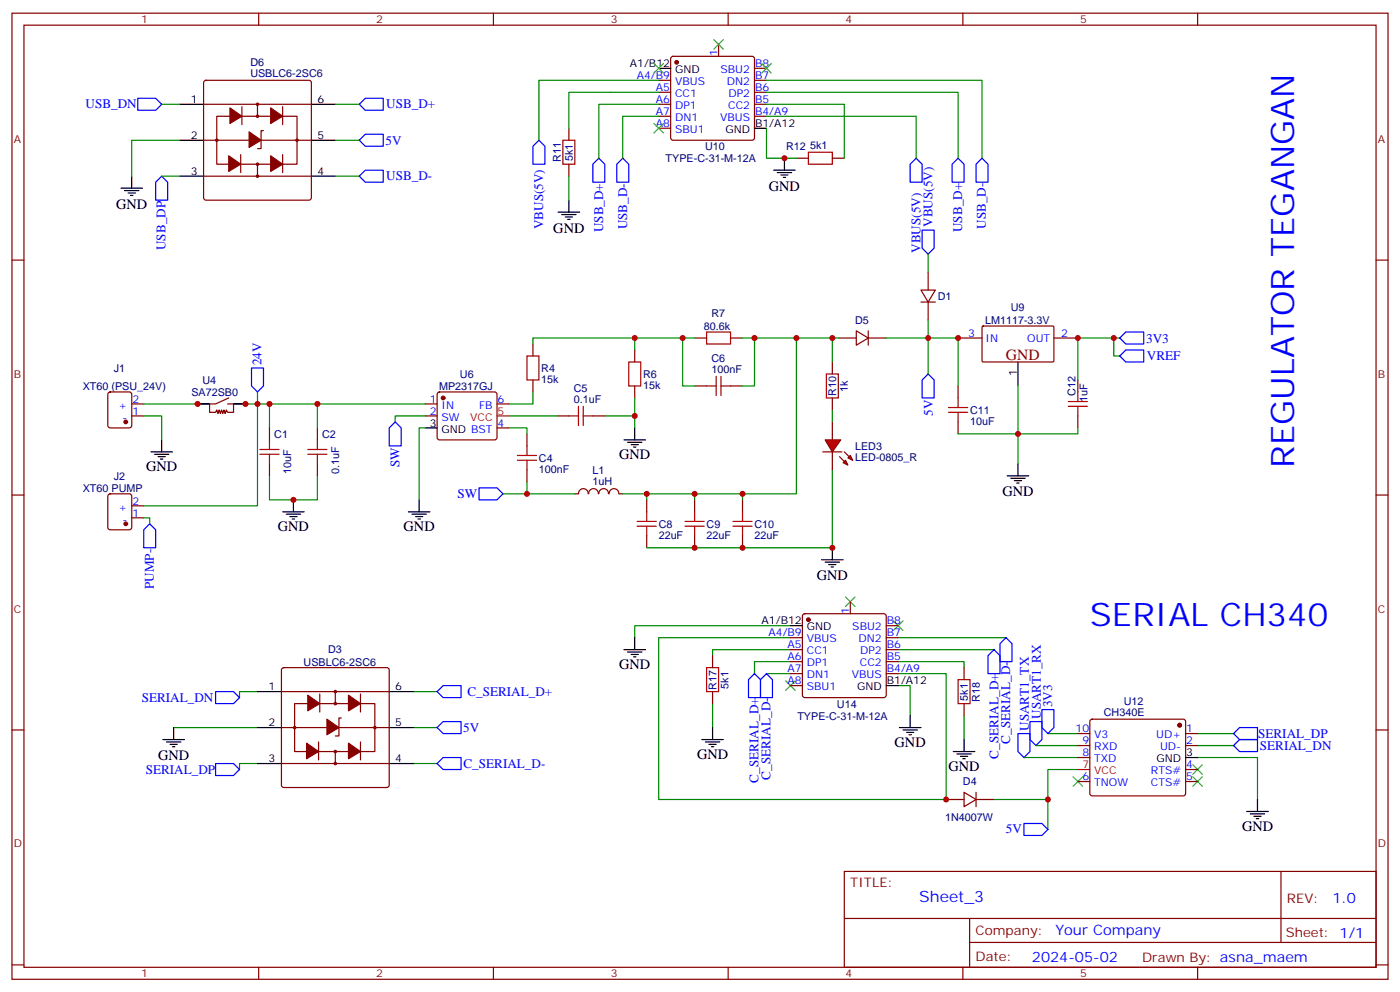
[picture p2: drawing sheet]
<svg xmlns="http://www.w3.org/2000/svg" width="412mm" height="292mm" viewBox="0 0 412 292" stroke-linecap="round" stroke-linejoin="round" font-family="sans-serif">
<g fill="none" stroke="#870000" stroke-width=".35">
<path d="M3.5 3.9h405.4v284.3h-405.4zM7.1 7.4h398.2v277.3h-398.2zM76.2 3.9v3.5M145.3 3.9v3.5M214.5 3.9v3.5M283.6 3.9v3.5M352.8 3.9v3.5M3.5 76.6h3.6M405.3 76.6h3.6M3.5 145.7h3.6M405.3 145.7h3.6M209.9 193v3.5"/>
<path d="M284 196.5v3.5M3.5 214.8h3.6M209.9 203.6v3.5M284 207.1v3.5M405.3 214.8h3.6M278.7 235.3h5.3M284 233.2l3.5 2.1-3.5 2.1zM287.5 235.3h5.3M287.5 233.2v4.2M248.7 256.5h156.6v28.2h-156.6zM377.3 256.5v20.9M248.7 270.3h156.5"/>
<path d="M285.6 277.4h119.6M285.6 270.3v14.1M3.5 284h3.6M76.2 284.7v3.5M145.3 284.7v3.5M214.5 284.7v3.5M283.6 284.7v3.5M352.8 284.7v3.5M405.3 284h3.6"/>
</g>
<path d="M249.1 175.7l2.8 2.8M251.9 175.7l-2.8 2.8M263.2 182.7l2.8 2.9M266 182.7l-2.8 2.9M231.4 200.4l2.8 2.8M234.2 200.4l-2.8 2.8M316.1 228.6l2.8 2.8M318.9 228.6l-2.8 2.8M351.4 228.6l2.8 2.8M351.4 225.1l2.8 2.8M354.2 228.6l-2.8 2.8M354.2 225.1l-2.8 2.8" fill="none" stroke="#3c3" stroke-width=".35"/>
<g fill="none" stroke="#008700" stroke-width=".35">
<path d="M225.8 198.3h7M232.8 187.7h-38.8v47.6h84.7v-37h-14.1M232.8 191.2h-22.9v1.8M232.8 194.7h-10.6v3.6M232.8 184.1h-45.8v3.6M264.6 194.7h19.4v1.8M264.6 191.2h28.2M264.6 187.7h31.7M51.2 214.1h24.6M75.8 203.6h-5.2v1.7M121.7 214.1h7.1M121.7 203.6h7.1"/>
<path d="M209.9 207.1v7M264.6 201.8h3.5v8.8M284 210.6v7.1M305.2 219.4h12.3M308.7 215.9h8.8M352.8 219.4h10.6M352.8 215.9h10.6M75.8 224.7h-5.2v1.8M121.7 224.7h7.1M301.6 223h15.9M308.7 235.3v8.8M317.5 226.5h-8.8v8.8h-15.9"/>
<path d="M352.8 223h17.6v12.3"/>
</g>
<g fill="none" stroke="#00f" stroke-width=".35">
<path d="M222.2 198.3l1.8 1.7v5.3h-3.5v-5.3zM225.8 198.3l1.7 1.7v5.3h-3.5v-5.3zM291 193l1.8-1.8 1.8 1.8v5.3h-3.6zM296.3 187.7l1.8 1.7v5.3h-3.5v-5.3zM63.5 203.6h5.3l1.8 1.7-1.8 1.8h-5.3zM128.8 203.6l1.7-1.8h5.3v3.5h-5.3zM128.8 214.1l1.7-1.7h5.3v3.5h-5.3zM299.9 215.9h3.5v5.3l-1.8 1.8-1.7-1.8zM303.4 212.4h3.5v5.3l-1.7 1.7-1.8-1.7zM306.9 208.8h3.5v5.3l-1.7 1.8-1.8-1.8zM365.1 217.7h5.3v3.5h-5.3l-1.7-1.8zM365.1 214.1h5.3v3.6h-5.3l-1.7-1.8z"/>
<path d="M63.5 224.7h5.3l1.8 1.8-1.8 1.7h-5.3zM128.8 224.7l1.7-1.7h5.3v3.5h-5.3zM301.6 242.4h5.3l1.8 1.7-1.8 1.8h-5.3z"/>
</g>
<g fill="none" stroke="#000" stroke-width=".35">
<path d="M183.8 191.2h6.3M184.9 191.9h4.2M185.9 192.6h2.1M186.6 193.3h.7M187 187.7v3.5M48 217.7h6.3M49 218.4h4.3M50.1 219.1h2.1M50.8 219.8h.7M51.2 214.1v3.6M206.7 217.7h6.4M207.8 218.4h4.2"/>
<path d="M208.8 219.1h2.2M209.5 219.8h.8M209.9 214.1v3.6M264.9 214.1h6.4M266 214.8h4.2M267.1 215.5h2.1M267.8 216.3h.7M268.1 210.6v3.5M284 217.7v3.5M280.8 221.2h6.4M281.9 221.9h4.2M282.9 222.6h2.1"/>
<path d="M283.6 223.3h.7M367.2 238.8h6.4M368.3 239.5h4.2M370.4 235.3v3.5M369.4 240.2h2.1M370.1 240.9h.7"/>
</g>
<path d="M208.1 196.5h3.6v7.1h-3.6zM282.2 200h3.6v7.1h-3.6z" fill="none" stroke="#a10000" stroke-width=".35"/>
<path d="M83.1 196.7l.5-.2h30.3l.5 .2 .3 .5v33.9l-.3 .5-.5 .2h-30.3l-.5-.3-.2-.4v-33.9z" fill="#fff" stroke="#870000" stroke-width=".35"/>
<g fill="none" stroke="#000" stroke-width=".35">
<path d="M58.2 118.9h3.5M68.8 118.9h3.5M299.9 106.5v7.1M44.4 133h6.4M45.5 133.7h4.2M46.6 134.4h2.1M47.3 135.1h.7M47.6 129.5v3.5M125.2 125.9h3.6M183.8 129.5h6.3M184.9 130.2h4.2M185.9 130.9h2.1"/>
<path d="M186.6 131.6h.7M187 125.9v3.6M299.9 136.5v3.6M83.3 150.6h6.3M84.3 151.3h4.2M85.4 152h2.1M86.1 152.8h.7M86.4 147.1v3.5M120.3 150.6h6.3M121.4 151.3h4.2M122.4 152h2.1M123.1 152.8h.7"/>
<path d="M123.5 147.1v3.5M296.7 140.1h6.3M297.7 140.8h4.3M298.8 141.5h2.1M299.5 142.2h.7M242 164.7h6.4M243.1 165.5h4.2M244.1 166.2h2.1M244.8 166.9h.7M245.2 161.2v3.5M232.8 184.1h3.6M75.8 203.6h7.1"/>
<path d="M75.8 214.1h7.1M114.7 203.6h7M114.7 214.1h7M261.1 201.8h3.5M75.8 224.7h7.1M114.7 224.7h7M349.2 223h3.6"/>
</g>
<g fill="none" stroke="#870000" stroke-width=".35">
<path d="M204.6 99.5h3.5M215.2 99.5h3.5M271.3 85.4h4.2l-2.1 3.5zM271.3 88.9h4.2M273.4 80.1v5.3M273.4 88.9v5.3M282.2 99.5h7.1M289.3 96.1l.3-.1h20.7l.1 .3v10.1l-.3 .1h-20.6l-.2-.3zM310.4 99.5h7.1M32 115.6l.5-.2h5.6l.7 .4v9.4l-.5 .7h-5.8l-.7-.4-.1-9.4zM38.8 118.9h3.5M67.4 117.1l-3.9 1.8h-1.8v2.5h1.8l.4-.8 .3 1.1 .4-1.1 .3 1.1 .4-1.1 .3 1.1 .4-1.1 .3 1.1 .4-1.1 .3 .8h1.8v-2.5h-1.8"/>
<path d="M125.2 118.9h3.6M129 115.6l.5-.2h16.2l.5 .2 .2 .5v12.7l-.2 .5-.5 .2h-16.2l-.5-.3-.2-.4v-12.7zM146.4 118.9h3.5M157 101.2v3.6M157 111.8v3.6M187 103v3.5M187 113.6v3.5M204.6 113.6h3.5M215.2 113.6h3.5M245.2 106.5v3.6M245.2 117.1v3.5M282.2 113.6v3.5"/>
<path d="M317.5 111.8v3.6M38.8 122.4h3.5M93.5 125.9v3.6M93.5 136.5v3.6M125.2 122.4h3.6M146.4 125.9h3.5M155.2 127.7v3.5M155.2 138.3v3.5M164 122.4h3.6M174.6 122.4h3.6M282.2 124.2v3.5M317.5 122.4v3.5"/>
<path d="M169.3 145.3h1.1M170.4 145.3a1.41 1.41 0 0 1 1.4-1.5 1.41 1.41 0 0 1 1.4 1.5M173.4 145.3a1.41 1.41 0 0 1 1.4-1.5 1.41 1.41 0 0 1 1.4 1.5M176.4 145.3a1.41 1.41 0 0 1 1.4-1.5 1.41 1.41 0 0 1 1.4 1.5M179.5 145.3a1.41 1.41 0 0 1 1.4-1.5 1.41 1.41 0 0 1 1.4 1.5M182.4 145.3h1M190.5 147.1v3.5M190.5 157.7v3.5M204.6 147.1v3.5M204.6 157.7v3.5M218.7 147.1v3.5M218.7 157.7v3.5"/>
<path d="M250.5 177.1v3.5M232.8 187.7h3.6M232.8 191.2h3.6M232.8 194.7h3.6M232.8 198.3h3.6M236.6 180.8l.5-.2h23.2l.5 .2 .3 .5v23.3l-.3 .5-.5 .2h-23.2l-.5-.2-.2-.5v-23.3zM261.1 187.7h3.5M261.1 191.2h3.5M261.1 194.7h3.5M261.1 198.3h3.5M261.1 184.1h3.5M82.9 203.6h31.8"/>
<path d="M82.9 214.1h31.8M86.8 207.1h23.6v14.1h-23.6zM93.8 218.4v5.3M94.2 204.3v5.2M98.8 203.6v3.5M100.5 211.3h-.7v5.3h-1M106.2 204.3v5.2M106.2 218.4v5.3M232.8 201.8h3.6M317.5 215.9h3.5M317.5 219.4h3.5M321.3 211.9l.4-.2h26.8l.5 .2 .2 .5v21.1l-.2 .5-.5 .2h-26.8l-.5-.2-.2-.5v-21.1z"/>
<path d="M349.2 215.9h3.6M349.2 219.4h3.6M82.9 224.7h31.8M98.8 221.2v3.5M317.5 230h3.5M317.5 223h3.5M349.2 226.5h3.6M349.2 230h3.6"/>
<circle cx="86.8" cy="214.1" r=".35"/>
<circle cx="98.8" cy="203.6" r=".35"/>
<circle cx="98.8" cy="207.1" r=".35"/>
<circle cx="110.4" cy="214.1" r=".35"/>
<circle cx="98.8" cy="221.2" r=".35"/>
<circle cx="98.8" cy="224.7" r=".35"/>
</g>
<g fill="#870000" stroke="#870000" stroke-width=".35">
<path d="M96.3 211.7l3.5 2.4-3.5 2.2z"/>
<path d="M90.7 204.6l3.5 2.5-3.5 2.1z"/>
<path d="M102.7 204.6l3.5 2.5-3.5 2.1z"/>
<path d="M90.3 218.7l3.5 2.5-3.5 2.1z"/>
<path d="M102.7 218.7l3.5 2.5-3.5 2.1z"/>
<circle cx="238.1" cy="182.4" r=".53"/>
<circle cx="347.5" cy="213.4" r=".53"/>
<circle cx="130.5" cy="117.1" r=".53"/>
<circle cx="37" cy="124.2" r=".53"/>
</g>
<path d="M146.4 122.4h3.5M317.5 226.5h3.5" fill="none" stroke="#f00" stroke-width=".35"/>
<g fill="none" stroke="#008700" stroke-width=".35">
<path d="M187 99.5v3.5M201.1 99.5h-44.1v1.7M204.6 99.5h-3.5v14.1h3.5M218.7 99.5h3.5v14.1h-3.5M234.6 99.5v45.8h-15.9M245.2 99.5v7M329.8 99.5h-12.3v12.3M42.3 118.9h15.9M72.3 118.9h52.9M79.4 118.9v7M93.5 118.9v7M157 115.4v3.5h-7.1"/>
<path d="M187 117.1v8.8M299.9 113.6v14.1h17.6v-1.8M42.3 122.4h5.3v7.1M125.2 125.9h-1.7v21.2M125.2 122.4h-8.8v1.8M149.9 125.9h5.3v1.8M149.9 122.4h14.1M178.2 122.4h8.8M245.2 138.3v22.9h-54.7M245.2 120.6v3.6M282.2 127.7h17.7v8.8M79.4 140.1v7h14.1v-7"/>
<path d="M155.2 141.8v3.5h-7M155.2 145.3h14.1M183.4 145.3h7.1v1.8M190.5 145.3h14.1v1.8M204.6 145.3h14.1v1.8"/>
</g>
<g fill="none" stroke="#a10000" stroke-width=".35">
<path d="M208.1 97.7h7.1v3.5h-7.1zM155.2 104.8h3.5v7h-3.5zM170.4 119.6v5.6M171.8 119.6v5.6M185.2 106.5h3.5v7.1h-3.5zM208.1 113.6h2.9M211 110.8v5.6M212.4 110.8v5.6M212.4 113.6h2.8M243.4 110.1h3.5v7h-3.5zM279.4 119.9h5.6M282.2 117.1v2.8"/>
<path d="M314.7 119.6h5.6M314.7 118.2h5.6M317.5 115.4v2.8M317.5 119.6v2.8M90.7 133.7h5.6M90.7 132.3h5.6M93.5 129.5v2.8M93.5 133.7v2.8M152.4 135.5h5.6M152.4 134.1h5.6M155.2 131.2v2.9M155.2 135.5v2.8"/>
<path d="M167.6 122.4h2.8M171.8 122.4h2.8M279.4 121.4h5.6M282.2 121.4v2.8M187.7 153.5h5.6M187.7 154.9h5.6M190.5 150.6v2.9M190.5 154.9v2.8M201.8 153.5h5.6M201.8 154.9h5.6M204.6 150.6v2.9M204.6 154.9v2.8"/>
<path d="M215.9 153.5h5.6M215.9 154.9h5.6M218.7 150.6v2.9M218.7 154.9v2.8"/>
</g>
<path d="M271.6 67.7h3.6v5.3l-1.8 1.8-1.8-1.8zM329.8 99.5l1.8-1.8h5.3v3.5h-5.3zM116.4 124.2l1.8 1.7v5.3h-3.5v-5.3zM141.1 143.6h5.3l1.8 1.7-1.8 1.8h-5.3z" fill="none" stroke="#00f" stroke-width=".35"/>
<g fill="#f00" stroke="#870000" stroke-width=".35">
<path d="M243.1 129.5h4.5l-2.4 3.5z"/>
<path d="M242.4 133h5.6z"/>
</g>
<g fill="#870000" stroke="#870000" stroke-width=".35">
<path d="M248.7 133l1.4 1.4z"/>
<path d="M247.3 134.4l1.4 1.4z"/>
</g>
<g fill="#f00" stroke="#870000" stroke-width=".35">
<path d="M249.8 134.8l.7-.7 .7 1.4z"/>
<path d="M248.4 136.2l.7-.7 .7 1.4z"/>
</g>
<g fill="none" stroke="#870000" stroke-width=".35">
<path d="M197.8 16.8l.5-.2h23.2l.5 .2 .2 .5v23.3l-.2 .5-.5 .2h-23.2l-.5-.3-.2-.4v-23.3zM211.7 13.1v3.5M167.6 37.7v3.6M194 23.6h3.6M194 27.2h3.6M194 30.7h3.6M194 34.2h3.6M194 37.7h3.6M222.2 23.6h3.6M222.2 27.2h3.6M222.2 30.7h3.6M222.2 34.2h3.6"/>
<path d="M222.2 20.1h3.6M167.6 48.3v3.6M234.6 46.6h3.5M245.2 46.6h3.5M246.9 99.5h5.3M252.2 97.4l3.6 2.1-3.6 2.1zM255.8 99.5h5.3M255.8 97.4v4.2M245.2 124.2v5.3M245.2 133v5.3"/>
</g>
<path d="M179.9 27.2h14.1M194 30.7h-17.6v15.9M194 34.2h-10.6v12.4M225.8 27.2h56.4v19.4M225.8 23.6h63.5v23M225.8 34.2h44.1v12.4M273.4 74.8v5.3M222.2 99.5h24.7M261.1 99.5h21.1v14.1M273.4 94.2v5.3" fill="none" stroke="#008700" stroke-width=".35"/>
<circle cx="199.3" cy="18.3" r=".53" fill="#870000" stroke="#870000" stroke-width=".35"/>
<path d="M194 20.1h3.6M222.2 37.7h3.6M167.6 58.9v3.5M227.9 50.1h6.3M229 50.8h4.2M230 51.5h2.1M230.7 52.2h.7M231.1 46.6v3.5M164.4 62.4h6.3M165.5 63.1h4.2M166.5 63.9h2.1M167.2 64.6h.7" fill="none" stroke="#000" stroke-width=".35"/>
<path d="M210.3 11.6l2.8 2.9M213.1 11.6l-2.8 2.9M224.4 18.7l2.8 2.8M227.2 18.7l-2.8 2.8M192.6 36.3l2.8 2.9M195.4 36.3l-2.8 2.9" fill="none" stroke="#3c3" stroke-width=".35"/>
<path d="M165.8 41.3h3.5v7h-3.5zM238.1 44.8h7.1v3.5h-7.1z" fill="none" stroke="#a10000" stroke-width=".35"/>
<path d="M174.6 48.3l1.8-1.7 1.8 1.7v5.3h-3.6zM183.4 46.6l1.8 1.7v5.3h-3.5v-5.3zM269.9 46.6l1.7 1.7v5.3h-3.5v-5.3zM282.2 46.6l1.8 1.7v5.3h-3.5v-5.3zM287.5 48.3l1.8-1.7 1.7 1.7v5.3h-3.5z" fill="none" stroke="#00f" stroke-width=".35"/>
<path d="M60.2 23.8l.5-.2h30.3l.5 .2 .2 .5v33.9l-.2 .5-.5 .2h-30.3l-.5-.2-.2-.5v-33.9z" fill="#fff" stroke="#870000" stroke-width=".35"/>
<path d="M52.9 30.7h7.1M91.7 30.7h7.1M35.6 55.4h6.4M36.7 56.1h4.2M37.7 56.8h2.2M38.5 57.5h.7M38.8 51.9v3.5M52.9 41.3h7.1M52.9 51.9h7.1M91.7 41.3h7.1M91.7 51.9h7.1" fill="none" stroke="#000" stroke-width=".35"/>
<g fill="none" stroke="#870000" stroke-width=".35">
<path d="M60 30.7h31.7M63.9 34.2h23.6v14.1h-23.6zM71.3 31.4v5.3M75.8 30.7v3.5M77.6 38.5h-.7v5.2h-1.1M83.3 31.4v5.3M60 51.9h31.7M60 41.3h31.7M70.9 45.5v5.3M75.8 48.3v3.6M83.3 45.5v5.3M79.4 125.9v3.6"/>
<path d="M79.4 136.5v3.6M32 145.6l.5-.3h5.6l.7 .5v9.4l-.5 .7h-5.8l-.7-.4-.1-9.5zM38.8 152.4h3.5M38.8 148.9h3.5"/>
<circle cx="75.8" cy="30.7" r=".35"/>
<circle cx="75.8" cy="34.2" r=".35"/>
<circle cx="63.9" cy="41.3" r=".35"/>
<circle cx="75.8" cy="51.9" r=".35"/>
<circle cx="75.8" cy="48.3" r=".35"/>
<circle cx="87.5" cy="41.3" r=".35"/>
</g>
<g fill="#870000" stroke="#870000" stroke-width=".35">
<path d="M73.4 38.8l3.5 2.5-3.5 2.1z"/>
<path d="M67.7 31.8l3.6 2.4-3.6 2.1z"/>
<path d="M79.7 31.8l3.6 2.4-3.6 2.1z"/>
<path d="M67.4 45.9l3.5 2.4-3.5 2.1z"/>
<path d="M79.7 45.9l3.6 2.4-3.6 2.1z"/>
<circle cx="37" cy="154.2" r=".53"/>
</g>
<path d="M40.6 28.9h5.3l1.7 1.8-1.7 1.8h-5.3zM105.8 30.7l1.8-1.8h5.3v3.6h-5.3zM47.6 51.9l1.8 1.7v5.3h-3.5v-5.3zM105.8 41.3l1.8-1.8h5.3v3.5h-5.3zM107.6 50.1h5.3v3.5h-5.3l-1.8-1.7zM158.7 41.3l1.8 1.7v5.3h-3.5v-5.3zM74.1 108.3h3.5v5.3l-1.8 1.8-1.7-1.8zM271.6 111.8l1.8-1.7 1.8 1.7v5.3h-3.6zM329.8 104.8l1.8-1.8h5.3v3.5h-5.3zM44.1 154.2l1.8 1.7v5.3h-3.6v-5.3z" fill="none" stroke="#00f" stroke-width=".35"/>
<g fill="none" stroke="#008700" stroke-width=".35">
<path d="M47.6 30.7h5.3M98.8 30.7h7M179.9 27.2h-12.3v10.5M194 23.6h-35.3v17.7M225.8 37.7v8.9h8.8M225.8 30.7h22.9v15.9M47.6 51.9h5.3M52.9 41.3h-14.1v10.6M98.8 41.3h7M98.8 51.9h7M167.6 51.9v7M273.4 99.5v10.6"/>
<path d="M328.1 99.5v5.3h1.7M75.8 115.4v33.5h-33.5M42.3 152.4h1.8v1.8"/>
</g>
<path d="M192.6 18.7l2.8 2.8M195.4 18.7l-2.8 2.8" fill="none" stroke="#3c3" stroke-width=".35"/>
<path d="M76.6 133.7h5.6M76.6 132.3h5.6M79.4 129.5v2.8M79.4 133.7v2.8" fill="none" stroke="#a10000" stroke-width=".35"/>
<g fill="#c00">
<circle cx="308.7" cy="235.3" r=".88"/>
<circle cx="278.7" cy="235.3" r=".88"/>
<circle cx="58.2" cy="118.9" r=".88"/>
<circle cx="72.3" cy="118.9" r=".88"/>
<circle cx="79.4" cy="118.9" r=".88"/>
<circle cx="93.5" cy="118.9" r=".88"/>
<circle cx="222.3" cy="99.5" r=".88"/>
<circle cx="201.1" cy="99.5" r=".88"/>
<circle cx="187" cy="99.5" r=".88"/>
<circle cx="155.2" cy="145.3" r=".88"/>
<circle cx="187" cy="122.4" r=".88"/>
<circle cx="190.5" cy="145.3" r=".88"/>
<circle cx="204.6" cy="145.3" r=".88"/>
<circle cx="234.6" cy="99.5" r=".88"/>
<circle cx="218.7" cy="145.3" r=".88"/>
<circle cx="245.2" cy="99.5" r=".88"/>
<circle cx="299.9" cy="127.7" r=".88"/>
<circle cx="317.5" cy="99.5" r=".88"/>
<circle cx="204.6" cy="161.2" r=".88"/>
<circle cx="218.7" cy="161.2" r=".88"/>
<circle cx="245.2" cy="161.2" r=".88"/>
<circle cx="282.2" cy="99.5" r=".88"/>
<circle cx="273.4" cy="99.5" r=".88"/>
<circle cx="231.1" cy="46.6" r=".88"/>
<circle cx="75.8" cy="118.9" r=".88"/>
<circle cx="86.4" cy="147.1" r=".88"/>
<circle cx="328.1" cy="99.5" r=".88"/>
</g>
<g font-size="9.5" fill="#00f">
<text x="381.2" y="137.7" transform="rotate(-90 381.2 137.7)">REGULATOR TEGANGAN</text>
<text x="321" y="184.1">SERIAL CH340</text>
</g>
<text font-size="4.6" fill="#800" x="296.3" y="105.8">GND</text>
<text font-size="4.6" fill="#00f" x="270.8" y="265.5">Sheet_3</text>
<g font-size="4.2">
<text x="226.5" y="56.1">GND</text>
<text x="34.2" y="61.5">GND</text>
<text x="163" y="68.4">GND</text>
<text x="182.4" y="135.1">GND</text>
<text x="43" y="138.6">GND</text>
<text x="295.3" y="146">GND</text>
<text x="81.8" y="156.3">GND</text>
<text x="118.9" y="156.3">GND</text>
<text x="240.6" y="170.7">GND</text>
<text x="182.4" y="196.8">GND</text>
<text x="263.5" y="219.8">GND</text>
<text x="46.6" y="223.7">GND</text>
<text x="205.3" y="223.3">GND</text>
<text x="279.4" y="226.8">GND</text>
<text x="365.9" y="244.5">GND</text>
</g>
<g font-size="4.2" fill="#00f">
<text x="392.5" y="265.7">1.0</text>
<text x="310.9" y="275.3">Your Company</text>
<text x="304" y="283.1">2024-05-02</text>
</g>
<g font-size="3.9" fill="#00f">
<text x="25.2" y="31.8">USB_DN</text>
<text x="113.8" y="31.9">USB_D+</text>
<text x="113.5" y="42.6">5V</text>
<text x="113.8" y="53.1">USB_D-</text>
<text x="160" y="67.5" transform="rotate(-90 160 67.5)">VBUS(5V)</text>
<text x="177.6" y="68.4" transform="rotate(-90 177.6 68.4)">USB_D+</text>
<text x="184.7" y="67.5" transform="rotate(-90 184.7 67.5)">USB_D-</text>
<text x="274.7" y="66.8" transform="rotate(-90 274.7 66.8)">VBUS(5V)</text>
<text x="283.4" y="68.3" transform="rotate(-90 283.4 68.3)">USB_D+</text>
<text x="290.4" y="67.4" transform="rotate(-90 290.4 67.4)">USB_D-</text>
<text x="48.7" y="73.6" transform="rotate(-90 48.7 73.6)">USB_DP</text>
<text x="271.1" y="74.4" transform="rotate(-90 271.1 74.4)">VBUS(5V)</text>
<text x="337.6" y="100.8">3V3</text>
<text x="77" y="107.5" transform="rotate(-90 77 107.5)">24V</text>
<text x="337.9" y="106.1">VREF</text>
<text x="274.8" y="122.4" transform="rotate(-90 274.8 122.4)">5V</text>
<text x="117.7" y="137.6" transform="rotate(-90 117.7 137.6)">SW</text>
<text x="134.8" y="146.6">SW</text>
<text x="45.3" y="173.4" transform="rotate(-90 45.3 173.4)">PUMP-</text>
<text x="41.8" y="206.6">SERIAL_DN</text>
<text x="137.7" y="204.7">C_SERIAL_D+</text>
<text x="309.9" y="208.1" transform="rotate(-90 309.9 208.1)">3V3</text>
<text x="136.5" y="215.4">5V</text>
<text x="303" y="215.1" transform="rotate(-90 303 215.1)">USART1_TX</text>
<text x="306.6" y="211.6" transform="rotate(-90 306.6 211.6)">USART1_RX</text>
<text x="297.6" y="218.9" transform="rotate(-90 297.6 218.9)">C_SERIAL_D-</text>
<text x="370.6" y="217.2">SERIAL_DP</text>
<text x="371.1" y="220.7">SERIAL_DN</text>
<text x="42.9" y="227.8">SERIAL_DP</text>
<text x="136.5" y="226.1">C_SERIAL_D-</text>
<text x="294.1" y="223.3" transform="rotate(-90 294.1 223.3)">C_SERIAL_D+</text>
<text x="223.5" y="230.3" transform="rotate(-90 223.5 230.3)">C_SERIAL_D+</text>
<text x="227" y="229.4" transform="rotate(-90 227 229.4)">C_SERIAL_D-</text>
<text x="296.3" y="245.3">5V</text>
</g>
<g font-size="3.9" fill="#800">
<text x="250.5" y="261.1">TITLE:</text>
<text x="379.1" y="265.7">REV:</text>
<text x="287.4" y="275.3">Company:</text>
<text x="378.7" y="275.9">Sheet: 1/1</text>
<text x="287.4" y="282.9">Date:</text>
<text x="336.4" y="283">Draw</text>
<text x="346.6" y="283">n By: asna_maem</text>
</g>
<g font-size="3.2" fill="#800">
<text x="41.6" y="6.9">1</text>
<text x="110.8" y="6.9">2</text>
<text x="179.9" y="6.9">3</text>
<text x="249.1" y="6.9">4</text>
<text x="318.2" y="6.9">5</text>
<text x="4.1" y="42">A</text>
<text x="405.9" y="42">A</text>
<text x="4.1" y="111.1">B</text>
<text x="405.9" y="111.1">B</text>
<text x="4.1" y="180.3">C</text>
<text x="405.9" y="180.3">C</text>
<text x="4.1" y="249.4">D</text>
<text x="405.9" y="249.4">D</text>
<text x="41.6" y="287.7">1</text>
<text x="110.8" y="287.7">2</text>
<text x="179.9" y="287.7">3</text>
<text x="249.1" y="287.7">4</text>
<text x="318.2" y="287.7">5</text>
</g>
<g font-size="3.2" fill="#00f">
<text x="211.3" y="16.6" transform="rotate(-90 211.3 16.6)">1</text>
<text x="187.6" y="23.3">A4/B9</text>
<text x="212.3" y="21.5">SBU2</text>
<text x="222.4" y="23.3">B7</text>
<text x="222.4" y="19.8">B8</text>
<text x="193.2" y="26.8">A5</text>
<text x="198.9" y="25">VBUS</text>
<text x="198.9" y="28.6">CC1</text>
<text x="214.1" y="25">DN2</text>
<text x="214.6" y="28.6">DP2</text>
<text x="222.4" y="26.8">B6</text>
<text x="193.2" y="30.3">A6</text>
<text x="193.2" y="33.9">A7</text>
<text x="198.9" y="32.1">DP1</text>
<text x="198.9" y="35.6">DN1</text>
<text x="212.1" y="35.6">VBUS</text>
<text x="214.5" y="32.1">CC2</text>
<text x="222.4" y="33.9">B4/A9</text>
<text x="222.4" y="30.3">B5</text>
<text x="193.2" y="37.4">A8</text>
<text x="198.9" y="39.2">SBU1</text>
<text x="285.1" y="99.1">3</text>
<text x="290.3" y="100.5">IN</text>
<text x="302.6" y="100.5">OUT</text>
<text x="312.6" y="99.1">2</text>
<text x="39" y="118.5">2</text>
<text x="126.6" y="118.5">1</text>
<text x="146.6" y="118.5">6</text>
<text x="34.9" y="120.3">+</text>
<text x="36.1" y="123.8">-</text>
<text x="39" y="122.1">1</text>
<text x="126.6" y="122.1">2</text>
<text x="130.1" y="120.3">IN</text>
<text x="130.1" y="123.8">SW VCC</text>
<text x="141.1" y="120.3">FB</text>
<text x="146.6" y="125.6">4</text>
<text x="39" y="148.5">2</text>
<text x="34.9" y="150.3">+</text>
<text x="36.1" y="153.8">-</text>
<text x="39" y="152">1</text>
<text x="250.1" y="180.6" transform="rotate(-90 250.1 180.6)">1</text>
<text x="251.1" y="185.6">SBU2</text>
<text x="261.2" y="183.8">B8</text>
<text x="226.4" y="187.3">A4/B9</text>
<text x="232" y="190.9">A5</text>
<text x="237.7" y="189.1">VBUS</text>
<text x="252.9" y="189.1">DN2</text>
<text x="261.2" y="190.9">B6</text>
<text x="261.2" y="187.3">B7</text>
<text x="232" y="194.4">A6</text>
<text x="232" y="197.9">A7</text>
<text x="237.7" y="192.6">CC1</text>
<text x="237.7" y="196.1">DP1</text>
<text x="253.3" y="196.1">CC2</text>
<text x="253.4" y="192.6">DP2</text>
<text x="261.2" y="197.9">B4/A9</text>
<text x="261.2" y="194.4">B5</text>
<text x="232" y="201.4">A8</text>
<text x="237.7" y="199.7">DN1</text>
<text x="237.7" y="203.2">SBU1</text>
<text x="250.9" y="199.7">VBUS</text>
<text x="316.8" y="215.5">10</text>
<text x="349.4" y="215.5">1</text>
<text x="318.8" y="219.1">9</text>
<text x="322.3" y="220.8">RXD</text>
<text x="322.3" y="217.3">V3</text>
<text x="340.6" y="217.3">UD+</text>
<text x="341.7" y="220.8">UD-</text>
<text x="349.4" y="219.1">2</text>
<text x="318.8" y="222.6">8</text>
<text x="322.3" y="224.4">TXD</text>
<text x="339" y="227.9">RTS#</text>
<text x="349.4" y="226.1">4</text>
<text x="318.8" y="229.7">6</text>
<text x="322.3" y="231.4">TNOW</text>
<text x="339" y="231.4">CTS#</text>
<text x="349.4" y="229.7">5</text>
</g>
<g font-size="3.2" fill="#000080">
<text x="73.7" y="22.6">USBLC6-2SC6</text>
<text x="73.7" y="19.4">D6</text>
<text x="165.2" y="47.7" transform="rotate(-90 165.2 47.7)">R11</text>
<text x="168.7" y="47.5" transform="rotate(-90 168.7 47.5)">5k1</text>
<text x="196.1" y="47.7">TYPE-C-31-M-12A</text>
<text x="207.7" y="44.3">U10</text>
<text x="231.6" y="44.2">R12</text>
<text x="238.6" y="43.7">5k1</text>
<text x="276.2" y="88.3">D1</text>
<text x="209.6" y="93.4">R7</text>
<text x="251.9" y="95.4">D5</text>
<text x="290.2" y="95.3">LM1117-3.3V</text>
<text x="297.8" y="91.5">U9</text>
<text x="207.4" y="97.1">80.6k</text>
<text x="209.6" y="106.5">C6</text>
<text x="33.5" y="109.5">J1</text>
<text x="59.6" y="112.9">U4</text>
<text x="135.5" y="111.2">U6</text>
<text x="159.5" y="112.6">15k</text>
<text x="159.5" y="109.4">R4</text>
<text x="189.4" y="111.2">R6</text>
<text x="209.6" y="109.7">100nF</text>
<text x="24.4" y="114.8">XT60 (PSU_24V)</text>
<text x="56.4" y="116.5">SA72SB0</text>
<text x="129.3" y="114.7">MP2317GJ</text>
<text x="169" y="118.5">0.1uF</text>
<text x="169" y="115.4">C5</text>
<text x="189.4" y="114.4">15k</text>
<text x="246.4" y="116.6" transform="rotate(-90 246.4 116.6)">R10</text>
<text x="249.8" y="115.3" transform="rotate(-90 249.8 115.3)">1k</text>
<text x="316.8" y="116.6" transform="rotate(-90 316.8 116.6)">C12</text>
<text x="320.4" y="118.2" transform="rotate(-90 320.4 118.2)">1uF</text>
<text x="285.8" y="125">10uF</text>
<text x="285.8" y="121.8">C11</text>
<text x="80.8" y="128.8">C1</text>
<text x="94.9" y="128.8">C2</text>
<text x="158.7" y="135.9">C4</text>
<text x="251.9" y="135.6">LED-0805_R</text>
<text x="251.9" y="132.4">LED3</text>
<text x="33.5" y="141.2">J2</text>
<text x="85.8" y="139.4" transform="rotate(-90 85.8 139.4)">10uF</text>
<text x="99.9" y="139.4" transform="rotate(-90 99.9 139.4)">0.1uF</text>
<text x="158.7" y="139.1">100nF</text>
<text x="174.6" y="142.8">1uH</text>
<text x="174.6" y="139.6">L1</text>
<text x="24.4" y="144.8">XT60 PUMP</text>
<text x="194" y="155.3">C8</text>
<text x="208.1" y="155.3">C9</text>
<text x="222.2" y="155.3">C10</text>
<text x="194" y="158.5">22uF</text>
<text x="208.1" y="158.5">22uF</text>
<text x="222.2" y="158.5">22uF</text>
<text x="89.4" y="195.9">USBLC6-2SC6</text>
<text x="96.7" y="192.3">D3</text>
<text x="211" y="203" transform="rotate(-90 211 203)">R17</text>
<text x="214.6" y="202.7" transform="rotate(-90 214.6 202.7)">5k1</text>
<text x="246.5" y="208.3">U14</text>
<text x="285.1" y="206.2" transform="rotate(-90 285.1 206.2)">5k1</text>
<text x="288.7" y="206.6" transform="rotate(-90 288.7 206.6)">R18</text>
<text x="331" y="207.5">U12</text>
<text x="234.9" y="211.8">TYPE-C-31-M-12A</text>
<text x="325.2" y="210.6">CH340E</text>
<text x="283.6" y="231.2">D4</text>
<text x="278.4" y="241.8">1N4007W</text>
</g>
<g font-size="3.2">
<text x="185.5" y="19.8">A1/B12</text>
<text x="198.9" y="21.5">GND</text>
<text x="56.2" y="30.3">1</text>
<text x="93.5" y="30.3">6</text>
<text x="56.2" y="40.9">2</text>
<text x="93.5" y="40.9">5</text>
<text x="213.7" y="39.2">GND</text>
<text x="222.4" y="37.4">B1/A12</text>
<text x="56.2" y="51.5">3</text>
<text x="93.5" y="51.5">4</text>
<text x="299.5" y="110.7" transform="rotate(-90 299.5 110.7)">1</text>
<text x="126.6" y="125.6">3</text>
<text x="130.1" y="127.4">GND BST</text>
<text x="224.4" y="183.8">A1/B12</text>
<text x="237.7" y="185.6">GND</text>
<text x="79.1" y="203.2">1</text>
<text x="116.4" y="203.2">6</text>
<text x="252.5" y="203.2">GND</text>
<text x="261.2" y="201.4">B1/A12</text>
<text x="79.1" y="213.8">2</text>
<text x="116.4" y="213.8">5</text>
<text x="79.1" y="224.4">3</text>
<text x="116.4" y="224.4">4</text>
<text x="340.7" y="224.4">GND</text>
<text x="349.4" y="222.6">3</text>
</g>
<g font-size="3.2" fill="#f00">
<text x="146.6" y="122.1">5</text>
<text x="318.8" y="226.1">7</text>
<text x="322.3" y="227.9">VCC</text>
</g>
</svg>
